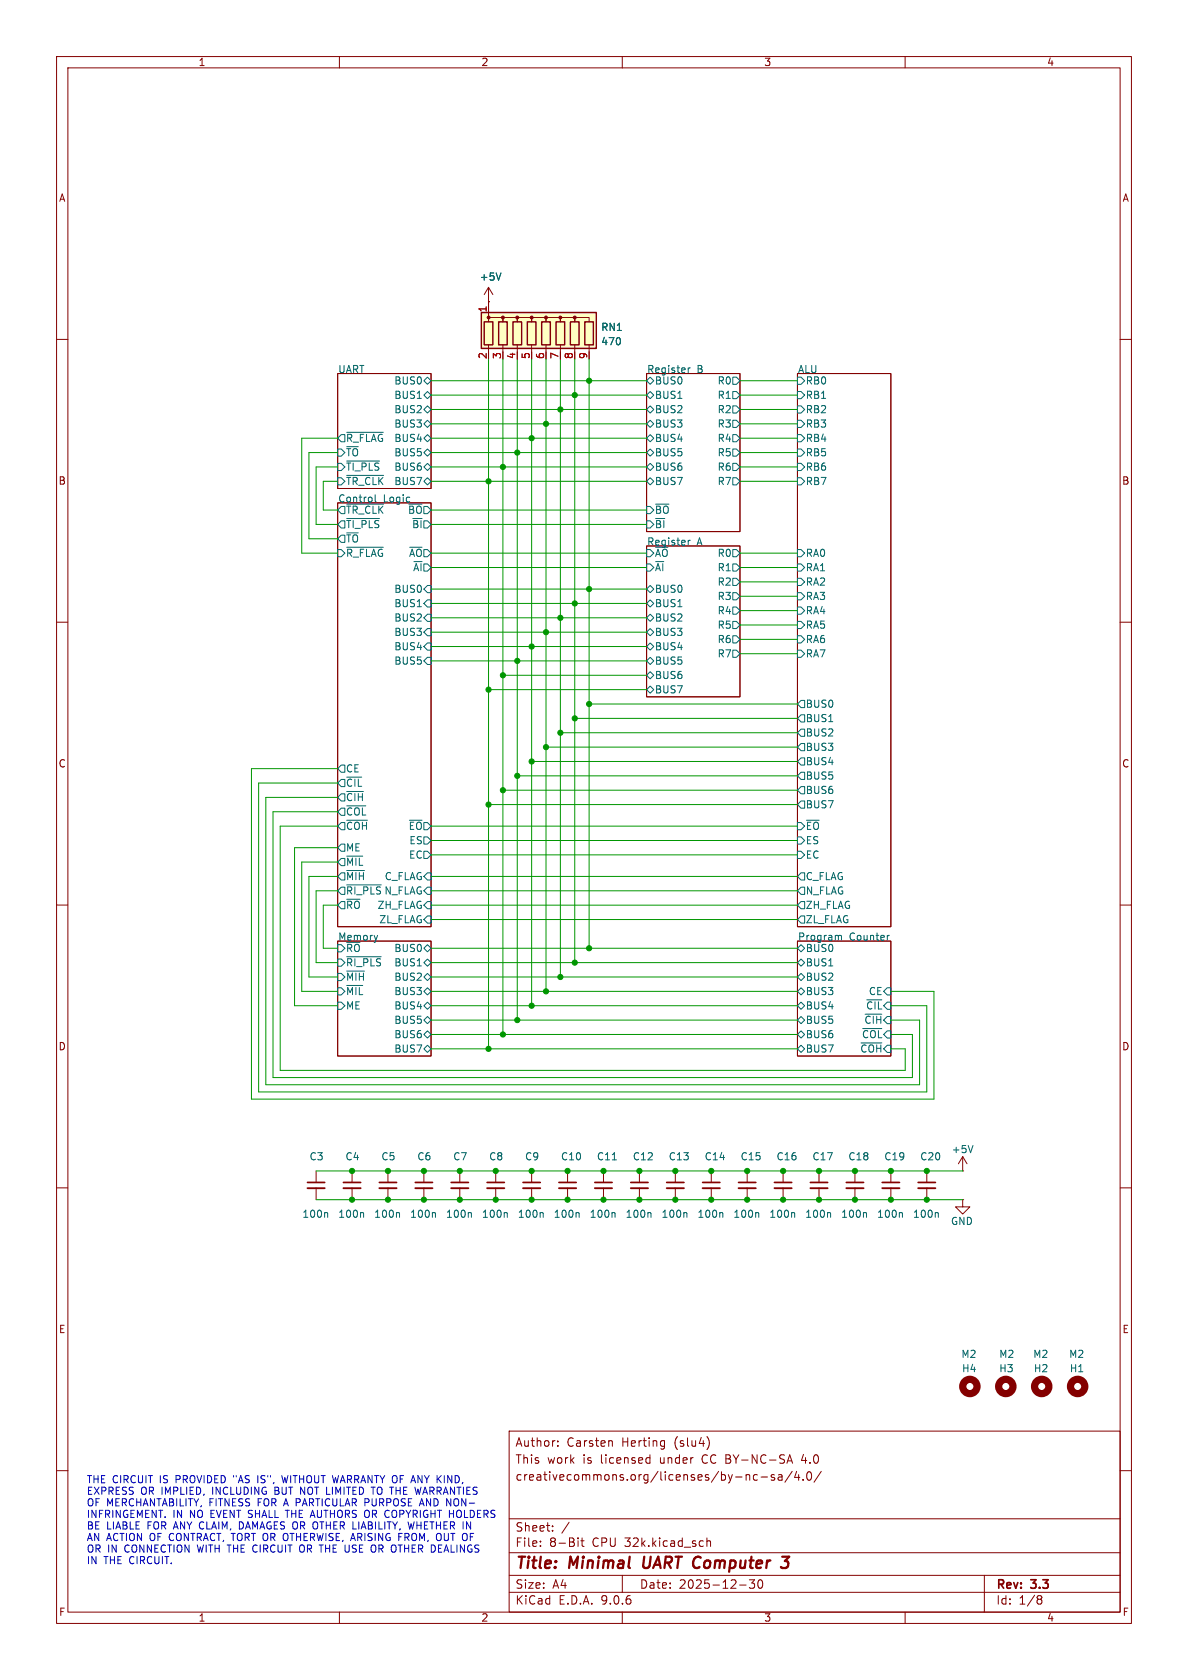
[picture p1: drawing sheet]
<svg xmlns="http://www.w3.org/2000/svg" width="210mm" height="297mm" viewBox="0 0 210 297" stroke-linecap="round" stroke-linejoin="round" font-family="sans-serif">
<g fill="none" stroke="#840000" stroke-width=".18">
<path d="M10 10h190v277h-190zM12 12h186v273h-186zM60 10v2M110 10v2M160 10v2M10 60h2M59.7 66h16.5v20.4h-16.5zM114.3 66h16.5v28h-16.5zM141 66h16.5v97.8h-16.5zM198 60h2M59.7 88.9h16.5v74.9h-16.5zM114.3 96.5h16.5v26.7h-16.5z"/>
<path d="M10 110h2M198 110h2M10 160h2M198 160h2M59.7 166.4h16.5v20.3h-16.5zM141 166.4h16.5v20.3h-16.5zM10 210h2M55.9 207v2M55.9 210.1v2M62.2 207v2M62.2 210.1v2M68.6 207v2"/>
<path d="M68.6 210.1v2M74.9 207v2M74.9 210.1v2M81.3 207v2M81.3 210.1v2M87.6 207v2M87.6 210.1v2M100.3 207v2M100.3 210.1v2M106.7 207v2M106.7 210.1v2M113 207v2"/>
<path d="M113 210.1v2M125.7 207v2M125.7 210.1v2M132.1 207v2M132.1 210.1v2M138.4 207v2M138.4 210.1v2M144.8 207v2M144.8 210.1v2M151.1 207v2M151.1 210.1v2M157.5 207v2"/>
<path d="M157.5 210.1v2M163.8 207v2M163.8 210.1v2M170.2 212.1v1.3h1.2l-1.2 1.2-1.3-1.2h1.3M170.2 212.1h.1M170.2 207h.1M170.2 204.5l-.8 1.2M170.2 204.5l.7 1.2M170.2 204.5v2.5M198 210h2M90 253h108v32h-108zM98.6 255.5v.2"/>
<path d="M98.6 254.8v.1M108 254.7l.3 .2v.8M114.5 257.7l.4 .1M114.9 257.2v1.5M114.9 258.6l-.4 .1M117 254.7l.5 .1M117.5 254.7v1.2l-.3 .3M117.5 255.6l-.5 .1M125 254a1.76 1.76 0 0 1 0 2.2M139.1 258.7l.5-1.5 .5 1.5M139.3 258.3h.7M142 257.1l-.3 1.1h.9"/>
<path d="M10 260h2M90 278.5h108M90 274.5h108M90 268.5h108M95.5 273.2v.2M95.5 272.5v.1M97.7 270.5v.2M97.7 269.8v.1M100.6 269.1l-1.3 1.9M102.2 271.9v.1M102.2 272.4v1M102.7 272.4h.6"/>
<path d="M102.9 271.9v1.3l.4 .2M110 278.5v3M125 272.5l.2-.1 .3 .1 .1 .9M125 271.9v1.5M132.5 260.8v.9M133.4 279.3l-.5 .6 .4 .1v.6l-.2 .2h-.4l-.2-.2M133.9 260.8l-.4-.1-.3 .3v.4l.1 .2h.6M134.1 279.4a.81 .81 0 0 0 .4 1.4l.2-.2 .1-.4-.1-.8M134.5 261.1h1.2M136.9 260.8l-.4-.1-.2 .2 .1 .2 .5 .2v.3h-.6M137.6 260.8h.6v.9M138.2 261l-.5 .1a.29 .29 0 0 0-.2 .3 .29 .29 0 0 0 .2 .3l.5-.1"/>
<path d="M140 260.1l-1.3 1.9M140.8 260.1l-.3 1.1h.9M141.2 260.7v1M142 261.5v.2M142.7 260.3l.3-.1a.81 .81 0 0 1 .5 .6 .81 .81 0 0 1-.3 .8l-.1 .1a.81 .81 0 0 1-.4-1.4zM145.2 260.1l-1.3 1.9M174 278.5v6.5M198 260h2M60 285v2M90 281.5h108M110 285v2M130.8 280.2h1.1"/>
<path d="M160 285v2M183.6 282.1l.4 .1 .2 .2-.3 .3M183.6 282.7h.3M183.9 282.7l.2 .2 .1 .4-.2 .2-.4 .1"/>
</g>
<path d="M113.9 275.2l-.2 1.6 .3 .4M138.3 275.2h1.2l-.8 .8h.3l.3 .2v.6l-.4 .4h-.6" fill="none" stroke="#840000" stroke-width=".4"/>
<g fill="none" stroke="#006464" stroke-width=".18">
<path d="M59.7 79.4h.6l.7 .6-.7 .6h-.6zM59.7 77.5l.6-.7h.7v1.3h-.7zM61.3 76.4h6.4M74.9 67.3l.7-.6 .6 .6-.6 .6zM74.9 69.9l.7-.7 .6 .7-.6 .6zM74.9 77.5l.7-.7 .6 .7-.6 .6zM75.6 71.8l.6 .6-.6 .6-.7-.6zM75.6 74.3l.6 .6-.6 .7-.7-.7zM114.3 67.3l.6-.6 .7 .6-.7 .6zM114.3 69.9l.6-.7 .7 .7-.7 .6zM114.3 72.4l.6-.6 .7 .6-.7 .6zM114.3 77.5l.6-.7 .7 .7-.7 .6z"/>
<path d="M114.9 74.3l.7 .6-.7 .7-.6-.7zM121.7 65v.9M122 65l-.3 .3M129.5 66.7h.7l.6 .6-.6 .6h-.7zM129.5 69.2h.7l.6 .7-.6 .6h-.7zM129.5 71.8h.7l.6 .6-.6 .6h-.7zM129.5 74.3h.7l.6 .6-.6 .7h-.7zM129.5 76.8h.7l.6 .7-.6 .6h-.7zM129.5 79.4h.7l.6 .6-.6 .6h-.7zM141 66.7h.6l.6 .6-.6 .6h-.6zM141 69.2h.6l.6 .7-.6 .6h-.6zM141 71.8h.6l.6 .6-.6 .6h-.6z"/>
<path d="M141 74.3h.6l.6 .6-.6 .7h-.6zM141 76.8h.6l.6 .7-.6 .6h-.6zM141 79.4h.6l.6 .6-.6 .6h-.6zM59.7 97.2h.6l.7 .6-.7 .6h-.6zM59.7 81.9h.6l.7 .7-.7 .6h-.6zM59.7 84.5h.6l.7 .6-.7 .6h-.6zM60.3 92.1h.7v1.2h-.7l-.6-.6zM60.3 94.6h.7v1.3h-.7l-.6-.6zM60.3 89.5h.7v1.3h-.7l-.6-.6zM61.3 91.7h5.8M61.3 96.7h6.4M61.3 89.1h6.5"/>
<path d="M61.3 81.5h5.8M61.3 84h6.5M66.3 87.5v1.1l.2 .1M74.9 80l.7-.6 .6 .6-.6 .6zM74.9 82.6l.7-.7 .6 .7-.6 .6zM74.9 85.1l.7-.6 .6 .6-.6 .6zM114.3 99.7h.6l.7 .6-.7 .7h-.6zM114.3 97.2h.6l.7 .6-.7 .6h-.6zM114.3 80l.6-.6 .7 .6-.7 .6zM114.3 82.6l.6-.7 .7 .7-.7 .6zM114.3 85.1l.6-.6 .7 .6-.7 .6zM114.3 92.1h.6l.7 .6-.7 .6h-.6z"/>
<path d="M114.3 89.5h.6l.7 .7-.7 .6h-.6zM121.7 95.5v.9M122 95.5l-.3 .3M129.5 97.2h.7l.6 .6-.6 .6h-.7zM129.5 99.7h.7l.6 .6-.6 .7h-.7zM129.5 81.9h.7l.6 .7-.6 .6h-.7zM129.5 84.5h.7l.6 .6-.6 .6h-.7zM141 97.2h.6l.6 .6-.6 .6h-.6zM141 99.7h.6l.6 .6-.6 .7h-.6zM141 81.9h.6l.6 .7-.6 .6h-.6zM141 84.5h.6l.6 .6-.6 .6h-.6zM75.6 103.5h.6v1.3h-.6l-.7-.7z"/>
<path d="M75.6 106h.6v1.3h-.6l-.7-.6zM75.6 108.6h.6v1.3h-.6l-.7-.7zM75.6 111.1h.6v1.3h-.6l-.7-.6zM75.6 113.7h.6v1.2h-.6l-.7-.6zM75.6 116.2h.6v1.3h-.6l-.7-.7zM114.3 106.7l.6-.7 .7 .7-.7 .6zM114.3 109.2l.6-.6 .7 .6-.7 .7zM114.3 111.8l.6-.7 .7 .7-.7 .6zM114.3 114.3l.6-.6 .7 .6-.7 .6zM114.3 116.8l.6-.6 .7 .6-.7 .7zM114.3 119.4l.6-.7 .7 .7-.7 .6zM114.9 103.5l.7 .6-.7 .7-.6-.7z"/>
<path d="M129.5 102.2h.7l.6 .7-.6 .6h-.7zM129.5 104.8h.7l.6 .6-.6 .6h-.7zM129.5 107.3h.7l.6 .7-.6 .6h-.7zM129.5 109.9h.7l.6 .6-.6 .6h-.7zM129.5 112.4h.7l.6 .6-.6 .7h-.7zM129.5 114.9h.7l.6 .7-.6 .6h-.7zM141 102.2h.6l.6 .7-.6 .6h-.6zM141 104.8h.6l.6 .6-.6 .6h-.6zM141 107.3h.6l.6 .7-.6 .6h-.6zM141 109.9h.6l.6 .6-.6 .6h-.6zM141 112.4h.6l.6 .6-.6 .7h-.6zM141 114.9h.6l.6 .7-.6 .6h-.6z"/>
<path d="M60.3 137.8h.7v1.3h-.7l-.6-.7zM60.3 135.3h.7v1.2h-.7l-.6-.6zM61.3 139.9h2.9M114.3 121.9l.6-.6 .7 .6-.7 .7zM141.6 123.8h.6v1.3h-.6l-.6-.6zM141.6 126.4h.6v1.2h-.6l-.6-.6zM141.6 128.9h.6v1.3h-.6l-.6-.7zM141.6 131.4h.6v1.3h-.6l-.6-.6zM141.6 134h.6v1.3h-.6l-.6-.7zM141.6 136.5h.6v1.3h-.6l-.6-.6zM141.6 139.1h.6v1.2h-.6l-.6-.6zM59.7 152.4l.6-.6h.7v1.2h-.7z"/>
<path d="M59.7 141l.6-.7h.7v1.3h-.7zM59.7 146.1l.6-.7h.7v1.3h-.7zM59.7 157.5l.6-.7h.7v1.3h-.7zM60.3 159.4h.7v1.3h-.7l-.6-.7zM60.3 154.3h.7v1.3h-.7l-.6-.7zM60.3 149.2h.7v1.3h-.7l-.6-.6zM60.3 142.9h.7v1.2h-.7l-.6-.6zM61.3 151.4h2.8M61.3 153.9h3.1M61.3 142.5h3.4M61.3 145h3.7M61.3 156.4h6.1"/>
<path d="M74.9 148h.7l.6 .6-.6 .6h-.7zM74.9 150.5h.7l.6 .6-.6 .7h-.7zM75.6 154.3h.6v1.3h-.6l-.7-.7zM75.6 156.8h.6v1.3h-.6l-.7-.6zM75.6 159.4h.6v1.3h-.6l-.7-.7zM141 145.4h.6l.6 .7-.6 .6h-.6zM141 148h.6l.6 .6-.6 .6h-.6zM141 150.5h.6l.6 .6-.6 .7h-.6zM141.6 141.6h.6v1.3h-.6l-.6-.7zM141.6 154.3h.6v1.3h-.6l-.6-.7zM141.6 156.8h.6v1.3h-.6l-.6-.6zM141.6 159.4h.6v1.3h-.6l-.6-.7z"/>
<path d="M59.7 167h.6l.7 .6-.7 .7h-.6zM59.7 177.2h.6l.7 .6-.7 .6h-.6zM59.7 172.1h.6l.7 .6-.7 .7h-.6zM59.7 174.6h.6l.7 .7-.7 .6h-.6zM59.7 169.5h.6l.7 .7-.7 .6h-.6zM61.3 171.7h3.1M61.3 174.2h2.8M61.3 169.1h6.1M66.7 165.4l-.3 .8M74.9 170.2l.7-.7 .6 .7-.6 .6zM74.9 175.3l.7-.7 .6 .7-.6 .6zM74.9 177.8l.7-.6 .6 .6-.6 .6z"/>
<path d="M75.6 161.9h.6v1.3h-.6l-.7-.6zM75.6 167l.6 .6-.6 .7-.7-.7zM75.6 172.1l.6 .6-.6 .7-.7-.7zM141 175.3l.6-.7 .6 .7-.6 .6zM141 170.2l.6-.7 .6 .7-.6 .6zM141 167.6l.6-.6 .6 .6-.6 .7zM141 177.8l.6-.6 .6 .6-.6 .6zM141.6 172.1l.6 .6-.6 .7-.6-.7zM141.6 161.9h.6v1.3h-.6l-.6-.6zM148.2 165.5l.2-.1h.3l.1 .8M152.9 179.3h3M156.8 174.6h.7v1.3h-.7l-.6-.6z"/>
<path d="M157.2 165.4h-.2M74.9 180.3l.7-.6 .6 .6-.6 .7zM74.9 185.4l.7-.6 .6 .6-.6 .7zM75.6 182.2l.6 .7-.6 .6-.7-.6zM141 185.4l.6-.6 .6 .6-.6 .7zM141 180.3l.6-.6 .6 .6-.6 .7zM141.6 182.2l.6 .7-.6 .6-.6-.6zM152.2 184.4h3.7M152.5 181.8h3.4M57.7 214.4l.2 .1v.7M64.1 214.4l.2 .1v.7M70.4 214.4l.2 .1v.7"/>
<path d="M76.8 214.4l.2 .1v.7M83.1 214.4l.2 .1v.7M89.5 214.4l.2 .1v.7M102.2 214.4l.2 .1v.7M108.2 205h.8M108.5 214.4l.2 .1v.7M114.9 214.4l.2 .1v.7M127.6 214.4l.2 .1v.7M133.9 214.4l.2 .1v.7M140.3 214.4l.2 .1v.7M146.6 214.4l.2 .1v.7M153 214.4l.2 .1v.7"/>
<path d="M159.3 214.4l.2 .1v.7M165.7 214.4l.2 .1v.7M172 202.5l-.4 1.3"/>
</g>
<g fill="none" stroke="#840000" stroke-width=".3">
<path d="M54.4 209h3M60.7 209h3.1M67.1 209h3M73.4 209h3.1M79.8 209h3M86.1 209h3.1M98.8 209h3.1M105.2 209h3M111.5 209h3.1M124.2 209h3.1M130.6 209h3M136.9 209h3.1"/>
<path d="M143.3 209h3M149.6 209h3.1M156 209h3M162.3 209h3.1"/>
</g>
<g fill="none" stroke="#840000" stroke-width=".33">
<path d="M54.4 210.1h3M60.7 210.1h3.1M67.1 210.1h3M73.4 210.1h3.1M79.8 210.1h3M86.1 210.1h3.1M98.8 210.1h3.1M105.2 210.1h3M111.5 210.1h3.1M124.2 210.1h3.1M130.6 210.1h3M136.9 210.1h3.1"/>
<path d="M143.3 210.1h3M149.6 210.1h3.1M156 210.1h3M162.3 210.1h3.1"/>
</g>
<g fill="none" stroke="#840000" stroke-width="1.3">
<circle cx="171.4" cy="245.1" r="1.27"/>
<circle cx="177.8" cy="245.1" r="1.27"/>
<circle cx="184.1" cy="245.1" r="1.27"/>
<circle cx="190.5" cy="245.1" r="1.27"/>
</g>
<path d="M85.1 55.2h20.3v6.4h-20.3z" fill="#ffffc2"/>
<path d="M85.1 55.2h20.3v6.4h-20.3zM85.6 56.9h1.5v4.1h-1.5zM88.1 56.9h1.6v4.1h-1.6zM90.7 56.9h1.5v4.1h-1.5zM93.2 56.9h1.5v4.1h-1.5zM95.8 56.9h1.5v4.1h-1.5zM98.3 56.9h1.5v4.1h-1.5zM100.8 56.9h1.6v4.1h-1.6zM103.4 56.9h1.5v4.1h-1.5z" fill="none" stroke="#840000" stroke-width=".25"/>
<g fill="#840000" stroke="#840000" stroke-width=".18">
<circle cx="86.4" cy="56.1" r=".25"/>
<circle cx="88.9" cy="56.1" r=".25"/>
<circle cx="91.4" cy="56.1" r=".25"/>
<circle cx="94" cy="56.1" r=".25"/>
<circle cx="96.5" cy="56.1" r=".25"/>
<circle cx="99.1" cy="56.1" r=".25"/>
<circle cx="101.6" cy="56.1" r=".25"/>
</g>
<g fill="none" stroke="#840000" stroke-width=".18">
<path d="M86.4 56.9v-.8h2.5v.8v-.8h2.5v.8v-.8h2.6v.8v-.8h2.5v.8v-.8h2.6v.8v-.8h2.5v.8v-.8h2.5v.8M86.4 53.3h.1M86.4 50.8v5.1M86.4 50.8l-.8 1.3M86.4 50.8l.7 1.3M86.4 61v1.2M88.9 61v1.2M91.4 61v1.2M94 61v1.2M96.5 61v1.2M99.1 61v1.2M101.6 61v1.2"/>
<path d="M104.1 61v1.2M94 207v2M94 210.1v2M119.4 207v2M119.4 210.1v2"/>
</g>
<path d="M88.6 48.3l-.5 1.2M95.8 214.4l.2 .1v.7M121.2 214.4l.2 .1v.7" fill="none" stroke="#006464" stroke-width=".18"/>
<path d="M92.5 209h3M117.9 209h3" fill="none" stroke="#840000" stroke-width=".3"/>
<path d="M92.5 210.1h3M117.9 210.1h3" fill="none" stroke="#840000" stroke-width=".33"/>
<g fill="none" stroke="#009600" stroke-width=".18">
<path d="M59.7 77.5h-6.4v20.3h6.4M76.2 69.9h38.1M76.2 67.3h38.1M76.2 74.9h38.1M76.2 77.5h38.1M76.2 72.4h38.1M86.4 63.5v121.9M88.9 63.5v119.4M91.4 63.5v116.8M94 63.5v114.3M96.5 63.5v111.8M99.1 63.5v109.2"/>
<path d="M101.6 63.5v106.7M104.1 63.5v104.1M130.8 69.9h10.2M130.8 67.3h10.2M130.8 74.9h10.2M130.8 77.5h10.2M130.8 72.4h10.2M59.7 82.6h-3.8v10.1h3.8M59.7 80h-5.1v15.3h5.1M59.7 85.1h-2.6v5.1h2.6M76.2 82.6h38.1M76.2 80h38.1"/>
<path d="M76.2 90.2h38.1M76.2 92.7h38.1M76.2 97.8h38.1M76.2 85.1h38.1M130.8 82.6h10.2M130.8 80h10.2M130.8 97.8h10.2M130.8 85.1h10.2M76.2 111.8h38.1M76.2 104.1h38.1M76.2 109.2h38.1M76.2 106.7h38.1"/>
<path d="M76.2 100.3h38.1M76.2 116.8h38.1M76.2 114.3h38.1M88.9 119.4h25.4M130.8 110.5h10.2M130.8 108h10.2M130.8 105.4h10.2M130.8 100.3h10.2M130.8 102.9h10.2M130.8 115.6h10.2M130.8 113h10.2M59.7 135.9h-15.3v58.4h120.7v-19h-7.6"/>
<path d="M59.7 138.4h-14v54.6h118.1v-15.2h-6.3M86.4 121.9h27.9M88.9 139.7h52.1M91.4 137.2h49.6M94 134.6h47M96.5 132.1h44.5M99.1 129.5h41.9M101.6 127h39.4M104.1 124.5h36.9M59.7 157.5h-3.8v12.7h3.8M59.7 146.1h-10.2v43.1h110.5v-3.8h-2.5M59.7 143.5h-11.4v47h113v-7.6h-3.8"/>
<path d="M59.7 154.9h-5.1v17.8h5.1M59.7 152.4h-6.4v22.9h6.4M59.7 141h-12.7v50.8h115.6v-11.5h-5.1M59.7 149.9h-7.6v27.9h7.6M76.2 151.1h64.8M76.2 148.6h64.8M76.2 154.9h64.8M76.2 157.5h64.8M76.2 146.1h64.8M86.4 142.2h54.6M59.7 160h-2.6v7.6h2.6M76.2 170.2h64.8"/>
<path d="M76.2 162.6h64.8M76.2 167.6h64.8M76.2 175.3h64.8M76.2 177.8h64.8M76.2 172.7h64.8M76.2 160h64.8M76.2 185.4h64.8M76.2 182.9h64.8M76.2 180.3h64.8M55.9 212.1h114.3M55.9 207h114.3"/>
</g>
<path d="M42.3 269v1.3h.3M45.6 260.9v1.2M49.8 260.9l.3 1.2 .3-.9M53 274.2l.5 .2M73.2 269l-.3 1.3-.2-.9-.3 .9M74.1 266.2l.4-1.2 .5 1.2M74.2 265.9h.6" fill="none" stroke="#0000c2" stroke-width=".18"/>
<g fill="#009600" stroke="#009600" stroke-width=".18">
<circle cx="81.3" cy="212.1" r=".46"/>
<circle cx="106.7" cy="212.1" r=".46"/>
<circle cx="113" cy="207" r=".46"/>
<circle cx="113" cy="212.1" r=".46"/>
<circle cx="119.4" cy="207" r=".46"/>
<circle cx="119.4" cy="212.1" r=".46"/>
<circle cx="100.3" cy="207" r=".46"/>
<circle cx="106.7" cy="207" r=".46"/>
<circle cx="100.3" cy="212.1" r=".46"/>
<circle cx="62.2" cy="207" r=".46"/>
<circle cx="68.6" cy="212.1" r=".46"/>
<circle cx="62.2" cy="212.1" r=".46"/>
<circle cx="74.9" cy="212.1" r=".46"/>
<circle cx="94" cy="212.1" r=".46"/>
<circle cx="87.6" cy="212.1" r=".46"/>
<circle cx="94" cy="207" r=".46"/>
<circle cx="157.5" cy="212.1" r=".46"/>
<circle cx="151.1" cy="207" r=".46"/>
<circle cx="151.1" cy="212.1" r=".46"/>
<circle cx="157.5" cy="207" r=".46"/>
<circle cx="163.8" cy="207" r=".46"/>
<circle cx="163.8" cy="212.1" r=".46"/>
<circle cx="68.6" cy="207" r=".46"/>
<circle cx="81.3" cy="207" r=".46"/>
<circle cx="74.9" cy="207" r=".46"/>
<circle cx="87.6" cy="207" r=".46"/>
<circle cx="138.4" cy="212.1" r=".46"/>
<circle cx="144.8" cy="212.1" r=".46"/>
<circle cx="138.4" cy="207" r=".46"/>
<circle cx="132.1" cy="207" r=".46"/>
<circle cx="132.1" cy="212.1" r=".46"/>
<circle cx="125.7" cy="212.1" r=".46"/>
<circle cx="125.7" cy="207" r=".46"/>
<circle cx="144.8" cy="207" r=".46"/>
<circle cx="88.9" cy="182.9" r=".46"/>
<circle cx="94" cy="177.8" r=".46"/>
<circle cx="91.4" cy="180.3" r=".46"/>
<circle cx="86.4" cy="185.4" r=".46"/>
<circle cx="104.1" cy="167.6" r=".46"/>
<circle cx="101.6" cy="170.2" r=".46"/>
<circle cx="86.4" cy="85.1" r=".46"/>
<circle cx="91.4" cy="80" r=".46"/>
<circle cx="88.9" cy="82.6" r=".46"/>
<circle cx="94" cy="114.3" r=".46"/>
<circle cx="91.4" cy="116.8" r=".46"/>
<circle cx="88.9" cy="119.4" r=".46"/>
<circle cx="86.4" cy="121.9" r=".46"/>
<circle cx="99.1" cy="109.2" r=".46"/>
<circle cx="104.1" cy="67.3" r=".46"/>
<circle cx="99.1" cy="72.4" r=".46"/>
<circle cx="104.1" cy="104.1" r=".46"/>
<circle cx="101.6" cy="106.7" r=".46"/>
<circle cx="101.6" cy="69.9" r=".46"/>
<circle cx="96.5" cy="74.9" r=".46"/>
<circle cx="101.6" cy="127" r=".46"/>
<circle cx="99.1" cy="129.5" r=".46"/>
<circle cx="96.5" cy="111.8" r=".46"/>
<circle cx="99.1" cy="172.7" r=".46"/>
<circle cx="96.5" cy="175.3" r=".46"/>
<circle cx="86.4" cy="142.2" r=".46"/>
<circle cx="94" cy="134.6" r=".46"/>
<circle cx="88.9" cy="139.7" r=".46"/>
<circle cx="91.4" cy="137.2" r=".46"/>
<circle cx="96.5" cy="132.1" r=".46"/>
<circle cx="104.1" cy="124.5" r=".46"/>
<circle cx="94" cy="77.5" r=".46"/>
</g>
<g font-size="2.8" fill="#840000">
<text x="91" y="277.9">Title:</text>
<text x="100.7" y="277.9">Minimal</text>
<text x="114.5" y="277.9">UART Computer</text>
</g>
<g font-size="2.1" fill="#840000">
<text x="91" y="256">Author:</text>
<text x="100.2" y="256">Carsten</text>
<text x="110" y="256">Herting</text>
<text x="119.3" y="256">(slu4)</text>
<text x="91" y="262">creativecommons.org/licenses/by-nc-sa/4.0/</text>
<text x="91" y="259">This</text>
<text x="96.7" y="259">work</text>
<text x="103.1" y="259">is</text>
<text x="106.3" y="259">licensed</text>
<text x="116.9" y="259">under</text>
<text x="124.5" y="259">CC BY-NC-SA</text>
<text x="142.4" y="259">4.0</text>
<text x="91" y="273.7">File:</text>
<text x="91" y="271">Sheet:</text>
<text x="97.1" y="273.7">8-Bit</text>
<text x="104.8" y="273.7">CPU 32k.kicad_sch</text>
<text x="91" y="281.1">Size:</text>
<text x="97.7" y="281.1">A4</text>
<text x="113" y="281.1">Date:</text>
<text x="120" y="281.1">2025-12-30</text>
<text x="176" y="281.3">Rev:</text>
<text x="182.4" y="281.3">3.3</text>
<text x="91" y="283.9">KiCad</text>
<text x="98.7" y="283.9">E.D.A.</text>
<text x="106.3" y="283.9">9.0.6</text>
<text x="176" y="283.9">Id:</text>
<text x="180.1" y="283.9">1/8</text>
</g>
<g font-size="1.8" fill="#840000">
<text x="35" y="11.9">1</text>
<text x="85" y="11.9">2</text>
<text x="135" y="11.9">3</text>
<text x="185" y="11.9">4</text>
<text x="10.3" y="35.9">A</text>
<text x="198.4" y="35.9">A</text>
<text x="10.3" y="85.9">B</text>
<text x="198.3" y="85.9">B</text>
<text x="10.3" y="135.9">C</text>
<text x="198.3" y="135.9">C</text>
<text x="10.3" y="185.9">D</text>
<text x="198.3" y="185.9">D</text>
<text x="10.3" y="235.9">E</text>
<text x="198.3" y="235.9">E</text>
<text x="10.3" y="285.9">F</text>
<text x="35" y="286.9">1</text>
<text x="85" y="286.9">2</text>
<text x="135" y="286.9">3</text>
<text x="185" y="286.9">4</text>
<text x="198.4" y="285.9">F</text>
</g>
<g font-size="1.8" fill="#006464">
<text x="84.7" y="49.8">+5V</text>
<text x="106.2" y="58.7">RN1</text>
<text x="106.2" y="61.2">470</text>
<text x="59.7" y="66">UART</text>
<text x="69.6" y="68.2">BUS0</text>
<text x="69.6" y="70.7">BUS1</text>
<text x="114.3" y="66">Register</text>
<text x="115.7" y="68.2">BUS0</text>
<text x="115.7" y="70.7">BUS1</text>
<text x="123.2" y="66">B</text>
<text x="126.8" y="68.2">R0</text>
<text x="126.8" y="70.7">R1</text>
<text x="141" y="66">ALU</text>
<text x="142.3" y="68.2">RB0</text>
<text x="142.3" y="70.7">RB1</text>
<text x="69.6" y="73.3">BUS2</text>
<text x="69.6" y="75.8">BUS3</text>
<text x="115.7" y="73.3">BUS2</text>
<text x="115.7" y="75.8">BUS3</text>
<text x="126.8" y="73.3">R2</text>
<text x="126.8" y="75.8">R3</text>
<text x="142.3" y="73.3">RB2</text>
<text x="142.3" y="75.8">RB3</text>
<text x="61.1" y="80.9">~{TO}</text>
<text x="61.1" y="78.3">~{R_FLAG}BUS4</text>
<text x="61.1" y="83.4">~{TI_PLS} BUS6</text>
<text x="69.6" y="80.9">BUS5</text>
<text x="115.7" y="78.3">BUS4</text>
<text x="115.7" y="80.9">BUS5</text>
<text x="115.7" y="83.4">BUS6</text>
<text x="126.8" y="78.3">R4</text>
<text x="126.8" y="80.9">R5</text>
<text x="126.8" y="83.4">R6</text>
<text x="142.3" y="78.3">RB4</text>
<text x="142.3" y="80.9">RB5</text>
<text x="142.3" y="83.4">RB6</text>
<text x="59.7" y="88.9">Control</text>
<text x="61.1" y="86">~{TR_CLK}BUS7</text>
<text x="67.8" y="88.9">Logic</text>
<text x="115.7" y="86">BUS7</text>
<text x="126.8" y="86">R7</text>
<text x="142.3" y="86">RB7</text>
<text x="61.1" y="93.6">~{TI_PLS}</text>
<text x="61.1" y="91">~{TR_CLK}</text>
<text x="72" y="91">~{BO}</text>
<text x="72.8" y="93.6">~{BI}</text>
<text x="115.7" y="93.6">~{BI}</text>
<text x="115.7" y="91">~{BO}</text>
<text x="61.1" y="96.1">~{TO}</text>
<text x="61.1" y="98.7">~{R_FLAG}</text>
<text x="72.2" y="98.7">~{AO}</text>
<text x="72.9" y="101.2">~{AI}</text>
<text x="114.3" y="96.5">Register</text>
<text x="115.7" y="101.2">~{AI}</text>
<text x="115.7" y="98.7">~{AO}</text>
<text x="123.2" y="96.5">A</text>
<text x="126.8" y="98.7">R0</text>
<text x="126.8" y="101.2">R1</text>
<text x="142.3" y="98.7">RA0</text>
<text x="142.3" y="101.2">RA1</text>
<text x="69.6" y="105">BUS0</text>
<text x="69.6" y="107.5">BUS1</text>
<text x="115.7" y="105">BUS0</text>
<text x="115.7" y="107.5">BUS1</text>
<text x="126.8" y="103.7">R2</text>
<text x="126.8" y="106.3">R3</text>
<text x="142.3" y="103.7">RA2</text>
<text x="142.3" y="106.3">RA3</text>
<text x="69.6" y="110.1">BUS2</text>
<text x="69.6" y="112.6">BUS3</text>
<text x="115.7" y="110.1">BUS2</text>
<text x="115.7" y="112.6">BUS3</text>
<text x="126.8" y="108.8">R4</text>
<text x="126.8" y="111.4">R5</text>
<text x="126.8" y="113.9">R6</text>
<text x="142.3" y="108.8">RA4</text>
<text x="142.3" y="111.4">RA5</text>
<text x="142.3" y="113.9">RA6</text>
<text x="69.6" y="115.2">BUS4</text>
<text x="69.6" y="117.7">BUS5</text>
<text x="115.7" y="115.2">BUS4</text>
<text x="115.7" y="117.7">BUS5</text>
<text x="126.8" y="116.4">R7</text>
<text x="142.3" y="116.4">RA7</text>
<text x="115.7" y="120.2">BUS6</text>
<text x="115.7" y="122.8">BUS7</text>
<text x="142.3" y="125.3">BUS0</text>
<text x="142.3" y="127.9">BUS1</text>
<text x="142.3" y="130.4">BUS2</text>
<text x="61.1" y="136.8">CE</text>
<text x="142.3" y="132.9">BUS3</text>
<text x="142.3" y="135.5">BUS4</text>
<text x="61.1" y="139.3">~{CIL}</text>
<text x="61.1" y="141.8">~{CIH}</text>
<text x="142.3" y="138">BUS5</text>
<text x="142.3" y="140.6">BUS6</text>
<text x="142.3" y="143.1">BUS7</text>
<text x="61.1" y="144.4">~{COL}</text>
<text x="61.1" y="146.9">~{COH}</text>
<text x="72.1" y="146.9">~{EO}</text>
<text x="72.3" y="149.5">ES</text>
<text x="142.3" y="146.9">~{EO}</text>
<text x="142.3" y="149.5">ES</text>
<text x="61.1" y="153.3">~{MIL}</text>
<text x="61.1" y="155.8">~{MIH}</text>
<text x="61.1" y="150.7">ME</text>
<text x="67.9" y="155.8">C_FLAG</text>
<text x="72.2" y="152">EC</text>
<text x="142.3" y="152">EC</text>
<text x="142.3" y="155.8">C_FLAG</text>
<text x="61.1" y="160.9">~{RO} ZH_FLAG</text>
<text x="61.1" y="158.3">~{RI_PLS}</text>
<text x="67.9" y="158.3">N_FLAG</text>
<text x="142.3" y="158.3">N_FLAG</text>
<text x="142.3" y="160.9">ZH_FLAG</text>
<text x="59.7" y="166.4">Memory</text>
<text x="66.9" y="163.4">ZL_FLAG</text>
<text x="141" y="166.4">Program</text>
<text x="142.3" y="163.4">ZL_FLAG</text>
<text x="150.1" y="166.4">Counter</text>
<text x="61.1" y="168.5">~{RO}</text>
<text x="61.1" y="173.6">~{MIH}</text>
<text x="61.1" y="171">~{RI_PLS}BUS1</text>
<text x="69.6" y="168.5">BUS0</text>
<text x="69.6" y="173.6">BUS2</text>
<text x="142.3" y="171">BUS1</text>
<text x="142.3" y="168.5">BUS0</text>
<text x="142.3" y="173.6">BUS2</text>
<text x="61.1" y="178.7">ME</text>
<text x="61.1" y="176.1">~{MIL}</text>
<text x="69.6" y="176.1">BUS3</text>
<text x="69.6" y="178.7">BUS4</text>
<text x="142.3" y="176.1">BUS3</text>
<text x="142.3" y="178.7">BUS4</text>
<text x="153" y="178.7">~{CIL}</text>
<text x="153.5" y="176.1">CE</text>
<text x="69.6" y="181.2">BUS5</text>
<text x="69.6" y="183.7">BUS6</text>
<text x="142.3" y="183.7">BUS6</text>
<text x="142.3" y="181.2">BUS5</text>
<text x="152.3" y="183.7">~{COL}</text>
<text x="152.7" y="181.2">~{CIH}</text>
<text x="69.6" y="186.3">BUS7</text>
<text x="142.3" y="186.3">BUS7</text>
<text x="152" y="186.3">~{COH}</text>
<text x="54.6" y="205.3">C3</text>
<text x="61" y="205.3">C4</text>
<text x="67.3" y="205.3">C5</text>
<text x="73.7" y="205.3">C6</text>
<text x="80" y="205.3">C7</text>
<text x="86.4" y="205.3">C8</text>
<text x="92.7" y="205.3">C9</text>
<text x="99.1" y="205.3">C10</text>
<text x="105.4" y="205.3">C11</text>
<text x="111.8" y="205.3">C12</text>
<text x="118.1" y="205.3">C13</text>
<text x="124.5" y="205.3">C14</text>
<text x="130.8" y="205.3">C15</text>
<text x="137.2" y="205.3">C16</text>
<text x="143.5" y="205.3">C17</text>
<text x="149.9" y="205.3">C18</text>
<text x="156.2" y="205.3">C19</text>
<text x="162.6" y="205.3">C20</text>
<text x="168.1" y="204.1">+5V</text>
<text x="53.3" y="215.5">100n</text>
<text x="59.7" y="215.5">100n</text>
<text x="66" y="215.5">100n</text>
<text x="72.4" y="215.5">100n</text>
<text x="78.7" y="215.5">100n</text>
<text x="85.1" y="215.5">100n</text>
<text x="91.4" y="215.5">100n</text>
<text x="97.8" y="215.5">100n</text>
<text x="104.1" y="215.5">100n</text>
<text x="110.5" y="215.5">100n</text>
<text x="116.8" y="215.5">100n</text>
<text x="123.2" y="215.5">100n</text>
<text x="129.5" y="215.5">100n</text>
<text x="135.9" y="215.5">100n</text>
<text x="142.2" y="215.5">100n</text>
<text x="148.6" y="215.5">100n</text>
<text x="154.9" y="215.5">100n</text>
<text x="161.3" y="215.5">100n</text>
<text x="168" y="216.8">GND</text>
<text x="169.8" y="240.3">M2</text>
<text x="170" y="242.8">H4</text>
<text x="176.5" y="240.3">M2</text>
<text x="176.5" y="242.8">H3</text>
<text x="182.5" y="240.3">M2</text>
<text x="182.7" y="242.8">H2</text>
<text x="188.9" y="240.3">M2</text>
<text x="189" y="242.8">H1</text>
</g>
<g font-size="1.8" fill="#a90000">
<text x="86.1" y="55.3" transform="rotate(-90 86.1 55.3)">1</text>
<text x="86.1" y="63.6" transform="rotate(-90 86.1 63.6)">2</text>
<text x="88.6" y="63.6" transform="rotate(-90 88.6 63.6)">3</text>
<text x="91.2" y="63.6" transform="rotate(-90 91.2 63.6)">4</text>
<text x="93.7" y="63.6" transform="rotate(-90 93.7 63.6)">5</text>
<text x="96.3" y="63.6" transform="rotate(-90 96.3 63.6)">6</text>
<text x="98.8" y="63.6" transform="rotate(-90 98.8 63.6)">7</text>
<text x="101.3" y="63.6" transform="rotate(-90 101.3 63.6)">8</text>
<text x="103.9" y="63.6" transform="rotate(-90 103.9 63.6)">9</text>
</g>
<g font-size="1.8" fill="#0000c2">
<text x="15.2" y="262.3">THE CIRCUIT</text>
<text x="28.3" y="262.3">IS</text>
<text x="31.3" y="262.3">PROVIDED &quot;AS</text>
<text x="46.2" y="262.3">IS&quot;,</text>
<text x="50.7" y="262.3">WITHOUT WARRANTY OF ANY KIND,</text>
<text x="15.2" y="264.3">EXPRESS</text>
<text x="15.2" y="266.4">OF MERCHANTABILITY, FITNESS</text>
<text x="15.2" y="268.4">INFRINGEMENT.</text>
<text x="24.9" y="264.3">OR IMPLIED,</text>
<text x="30.6" y="268.4">IN</text>
<text x="33.7" y="268.4">NO EVENT SHALL</text>
<text x="37.8" y="264.3">INCLUDING</text>
<text x="45.8" y="266.4">FOR A PARTICULAR PURPOSE</text>
<text x="49" y="264.3">BUT NOT LIMITED</text>
<text x="51.2" y="268.4">THE AUTHORS OR COPYRIGHT HOLDERS</text>
<text x="66.8" y="264.3">TO THE WARRANTIES</text>
<text x="75.3" y="266.4">AND NON-</text>
<text x="15.2" y="270.5">BE LIABLE</text>
<text x="15.2" y="272.5">AN ACTION OF CONTRACT, TORT OR OTHERWISE, ARISING</text>
<text x="15.2" y="274.6">OR IN</text>
<text x="22.1" y="274.6">CONNECTION WITH THE CIRCUIT</text>
<text x="26.2" y="270.5">FOR ANY CLAIM,</text>
<text x="42.9" y="270.5">DAMAGES OR OTHER LIABILITY,</text>
<text x="53.8" y="274.6">OR THE USE OR OTHER DEALINGS</text>
<text x="71.7" y="272.5">FROM, OUT OF</text>
<text x="73.7" y="270.5">WHETHER IN</text>
<text x="15.2" y="276.6">IN</text>
<text x="18.3" y="276.6">THE CIRCUIT.</text>
</g>
</svg>
